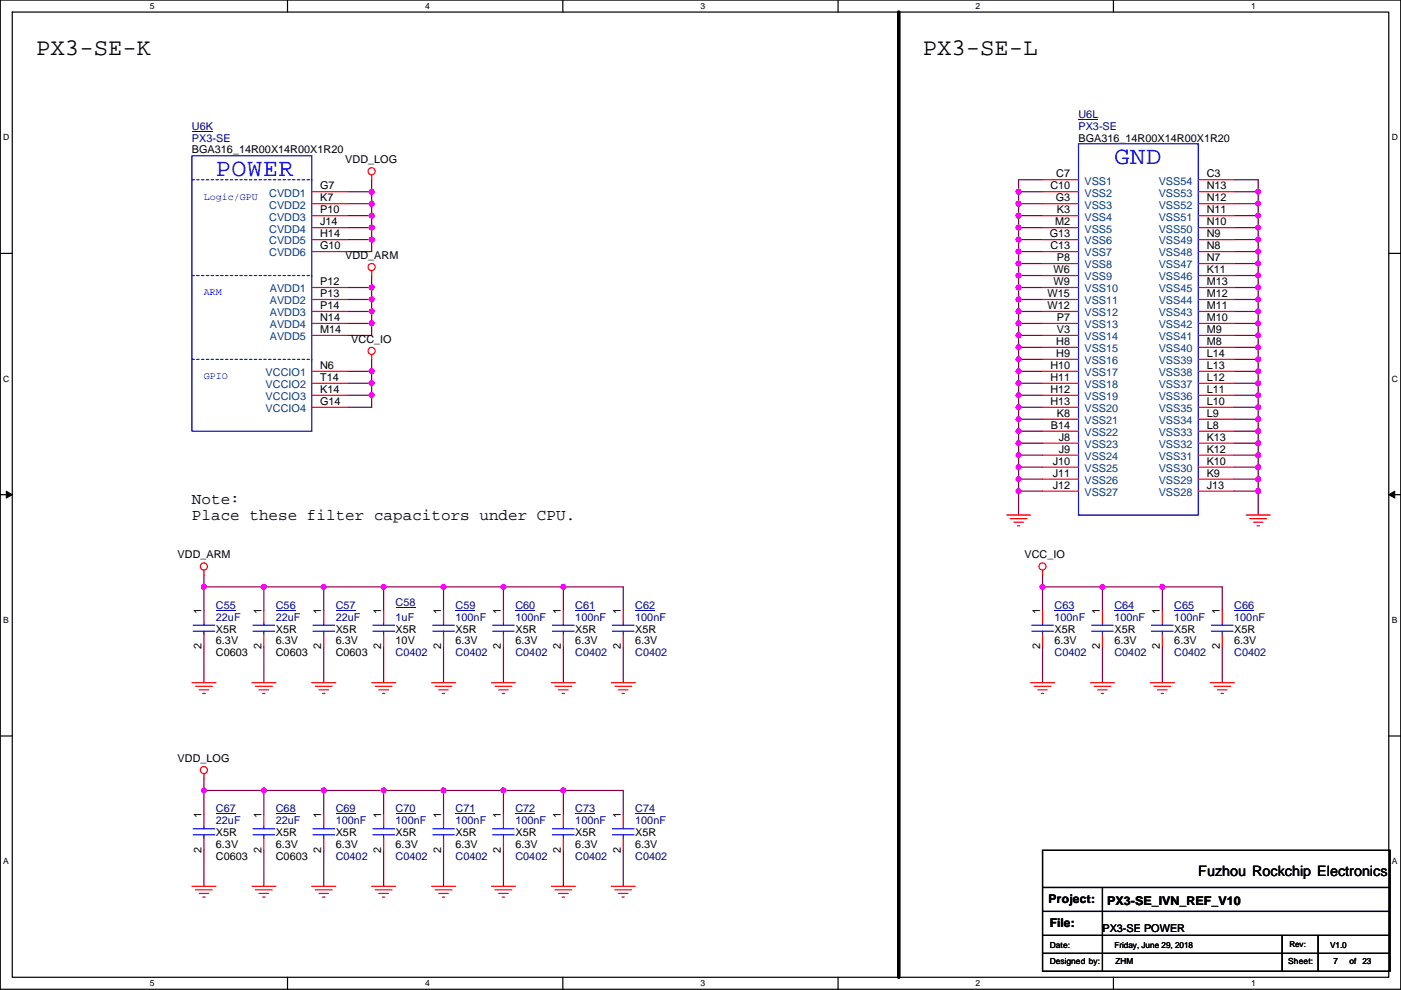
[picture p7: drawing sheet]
<svg xmlns="http://www.w3.org/2000/svg" width="297mm" height="210mm" viewBox="0 0 297 210" stroke-linecap="round" stroke-linejoin="round" font-family="sans-serif">
<path d="M.1 0h296.9v209.8h-296.9zM2.6 2.6h291.8v204.7h-291.8z" fill="none" stroke="#000" stroke-width=".25"/>
<g fill="#fff">
<path d="M31.8 .3h1v2h-1z"/>
<path d="M31.8 207.5h1v2.1h-1z"/>
</g>
<path d="M61 0v2.6M61 207.3v2.5" fill="none" stroke="#000" stroke-width=".25"/>
<g fill="#fff">
<path d="M90.1 .3h1v2h-1z"/>
<path d="M90.1 207.5h1v2.1h-1z"/>
</g>
<path d="M119.3 0v2.6M119.3 207.3v2.5" fill="none" stroke="#000" stroke-width=".25"/>
<g fill="#fff">
<path d="M148.5 .3h1v2h-1z"/>
<path d="M148.5 207.5h1v2.1h-1z"/>
</g>
<path d="M177.7 0v2.6M177.7 207.3v2.5" fill="none" stroke="#000" stroke-width=".25"/>
<g fill="#fff">
<path d="M206.9 .3h1v2h-1z"/>
<path d="M206.9 207.5h1v2.1h-1z"/>
</g>
<path d="M236.1 0v2.6M236.1 207.3v2.5" fill="none" stroke="#000" stroke-width=".25"/>
<g fill="#fff">
<path d="M265.2 .3h1v2h-1z"/>
<path d="M265.2 207.5h1v2.1h-1z"/>
<path d="M.7 28.2h1.3v2h-1.3z"/>
<path d="M295.1 28.2h1.3v2h-1.3z"/>
<path d="M.7 79.3h1.3v2.1h-1.3z"/>
<path d="M295.1 79.3h1.3v2.1h-1.3z"/>
</g>
<path d="M.1 53.7h2.5M294.4 53.7h2.6" fill="none" stroke="#000" stroke-width=".25"/>
<g fill="#fff">
<path d="M.7 130.5h1.2v2h-1.2z"/>
<path d="M295.1 130.5h1.2v2h-1.2z"/>
</g>
<path d="M.1 104.9h2.5M294.4 104.9h2.6" fill="none" stroke="#000" stroke-width=".25"/>
<path d="M1.3 104.2l1.3 .7-1.3 .7zM294.4 104.9l1.3-.7v1.4z" fill="#000" stroke="#000" stroke-width=".21"/>
<g fill="#fff">
<path d="M.7 181.7h1.2v2h-1.2z"/>
<path d="M295.1 181.7h1.2v2h-1.2z"/>
</g>
<path d="M.1 156.1h2.5M294.4 156.1h2.6M221 180.4h73.7v25.6h-73.7zM221 188.2h73.7M221 193.3h73.7M221 198.4h73.7M233.7 188.2v17.8M271.8 198.4v7.6M279.5 198.4v7.6M221 202.2h73.7" fill="none" stroke="#000" stroke-width=".25"/>
<path d="M190.6 2.6v204.7" fill="none" stroke="#000" stroke-width=".76"/>
<g fill="none" stroke="#800040" stroke-width=".25">
<path d="M78.8 38.1v2.6M221 38.1h-5v2.6M261.7 38.1h5.1v2.6M73.7 45.7h5.1M73.7 48.3h5.1M73.7 50.8h5.1M73.7 43.2h5.1M73.7 40.7h5.1M78.8 58.4v2.6M78.8 43.2v2.5M78.8 50.8v2.6h-5.1M78.8 45.7v2.6"/>
<path d="M78.8 48.3v2.5M78.8 40.7v2.5M216 43.2v2.5M216 45.7v2.6M216 48.3v2.5M216 50.8v2.6M216 53.4v2.5M216 55.9v2.5M216 58.4v2.6M216 43.2h5M216 45.7h5M216 48.3h5"/>
<path d="M216 50.8h5M216 53.4h5M216 55.9h5M216 58.4h5M216 40.7v2.5M216 40.7h5M261.7 40.7h5.1M261.7 43.2h5.1M261.7 45.7h5.1M261.7 48.3h5.1M261.7 50.8h5.1M261.7 53.4h5.1"/>
<path d="M261.7 55.9h5.1M261.7 58.4h5.1M266.8 40.7v2.5M266.8 43.2v2.5M266.8 45.7v2.6M266.8 48.3v2.5M266.8 50.8v2.6M266.8 53.4v2.5M266.8 55.9v2.5M266.8 58.4v2.6M73.7 63.5h5.1M73.7 61h5.1"/>
<path d="M73.7 68.6h5.1M73.7 66.1h5.1M73.7 78.8h5.1M78.8 68.6v2.5h-5.1M78.8 61v2.5M78.8 66.1v2.5M78.8 63.5v2.6M78.8 76.2v2.6M78.8 78.8v2.5M216 61v2.5M216 63.5v2.6M216 66.1v2.5"/>
<path d="M216 68.6v2.5M216 61h5M216 63.5h5M216 66.1h5M216 68.6h5M216 71.1h5M216 71.1v2.6M216 73.7v2.5M216 76.2v2.6M216 78.8v2.5M216 73.7h5M216 76.2h5"/>
<path d="M216 78.8h5M261.7 61h5.1M261.7 63.5h5.1M261.7 66.1h5.1M261.7 68.6h5.1M261.7 71.1h5.1M261.7 73.7h5.1M261.7 76.2h5.1M261.7 78.8h5.1M266.8 61v2.5M266.8 63.5v2.6M266.8 66.1v2.5"/>
<path d="M266.8 68.6v2.5M266.8 71.1v2.6M266.8 73.7v2.5M266.8 76.2v2.6M266.8 78.8v2.5M73.7 81.3h5.1M73.7 83.8h5.1M78.8 81.3v2.5M78.8 83.8v2.6h-5.1M216 81.3v2.5M216 91.5v2.5M216 94v2.5"/>
<path d="M216 99.1v2.5M216 81.3h5M216 83.8h5M216 91.5h5M216 94h5M216 96.5h5M216 99.1h5M216 83.8v2.6M216 86.4v2.5M216 88.9v2.6M216 96.5v2.6M216 86.4h5"/>
<path d="M216 88.9h5M261.7 81.3h5.1M261.7 83.8h5.1M261.7 86.4h5.1M261.7 88.9h5.1M261.7 91.5h5.1M261.7 94h5.1M261.7 96.5h5.1M261.7 99.1h5.1M266.8 81.3v2.5M266.8 83.8v2.6M266.8 86.4v2.5"/>
<path d="M266.8 88.9v2.6M266.8 91.5v2.5M266.8 94v2.5M266.8 96.5v2.6M266.8 99.1v2.5M216 101.6v2.6M216 104.2v5M216 101.6h5M216 104.2h5M261.7 101.6h5.1M261.7 104.2h5.1M266.8 101.6v2.6"/>
<path d="M266.8 104.2v5M43.2 137.2v7.6M43.2 121.9v2.6M43.2 124.5v5.1M43.2 124.5h12.7M55.9 137.2v7.6M55.9 124.5h12.7v5.1M55.9 124.5v5.1M68.6 124.5h12.7M68.6 137.2v7.6M81.3 124.5v5.1M81.3 124.5h12.7"/>
<path d="M81.3 137.2v7.6M94 137.2v7.6M94 124.5v5.1M94 124.5h12.7M106.7 124.5h12.7M106.7 137.2v7.6M106.7 124.5v5.1M119.4 124.5v5.1M119.4 137.2v7.6M119.4 124.5h12.7v5.1M132.1 137.2v7.6M221 124.5v5.1"/>
<path d="M221 121.9v2.6M221 124.5h12.7M221 137.2v7.6M233.7 124.5h12.7M233.7 137.2v7.6M233.7 124.5v5.1M246.4 137.2v7.6M246.4 124.5v5.1M246.4 124.5h12.7v5.1M259.1 137.2v7.6M43.2 165.1v2.6M43.2 167.7v5"/>
<path d="M43.2 167.7h12.7M55.9 167.7v5M55.9 167.7h12.7M68.6 167.7v5M68.6 167.7h12.7M81.3 167.7v5M81.3 167.7h25.4M94 167.7v5M106.7 167.7h12.7M106.7 167.7v5M119.4 167.7v5M119.4 167.7h12.7v5"/>
<path d="M43.2 180.4v7.6M55.9 180.4v7.6M68.6 180.4v7.6M81.3 180.4v7.6M94 180.4v7.6M106.7 180.4v7.6M119.4 180.4v7.6M132.1 180.4v7.6"/>
</g>
<g fill="#f0f" stroke="#f0f" stroke-width=".25">
<circle cx="43.2" cy="167.6" r=".5"/>
<circle cx="78.8" cy="63.5" r=".5"/>
<circle cx="78.8" cy="61" r=".5"/>
<circle cx="78.8" cy="68.6" r=".5"/>
<circle cx="78.8" cy="66" r=".5"/>
<circle cx="78.8" cy="45.7" r=".5"/>
<circle cx="78.8" cy="48.3" r=".5"/>
<circle cx="78.8" cy="50.8" r=".5"/>
<circle cx="78.8" cy="43.2" r=".5"/>
<circle cx="78.8" cy="40.6" r=".5"/>
<circle cx="78.8" cy="78.7" r=".5"/>
<circle cx="78.8" cy="81.3" r=".5"/>
<circle cx="78.8" cy="83.8" r=".5"/>
<circle cx="215.9" cy="40.6" r=".5"/>
<circle cx="215.9" cy="45.7" r=".5"/>
<circle cx="215.9" cy="43.2" r=".5"/>
<circle cx="215.9" cy="48.3" r=".5"/>
<circle cx="215.9" cy="50.8" r=".5"/>
<circle cx="215.9" cy="55.9" r=".5"/>
<circle cx="215.9" cy="53.3" r=".5"/>
<circle cx="215.9" cy="58.4" r=".5"/>
<circle cx="215.9" cy="61" r=".5"/>
<circle cx="215.9" cy="66" r=".5"/>
<circle cx="215.9" cy="63.5" r=".5"/>
<circle cx="215.9" cy="68.6" r=".5"/>
<circle cx="215.9" cy="71.1" r=".5"/>
<circle cx="215.9" cy="73.7" r=".5"/>
<circle cx="215.9" cy="76.2" r=".5"/>
<circle cx="215.9" cy="81.3" r=".5"/>
<circle cx="215.9" cy="78.7" r=".5"/>
<circle cx="215.9" cy="83.8" r=".5"/>
<circle cx="215.9" cy="86.4" r=".5"/>
<circle cx="215.9" cy="91.4" r=".5"/>
<circle cx="215.9" cy="88.9" r=".5"/>
<circle cx="215.9" cy="94" r=".5"/>
<circle cx="215.9" cy="96.5" r=".5"/>
<circle cx="215.9" cy="99.1" r=".5"/>
<circle cx="215.9" cy="101.6" r=".5"/>
<circle cx="215.9" cy="104.1" r=".5"/>
<circle cx="266.7" cy="40.6" r=".5"/>
<circle cx="266.7" cy="43.2" r=".5"/>
<circle cx="266.7" cy="45.7" r=".5"/>
<circle cx="266.7" cy="48.3" r=".5"/>
<circle cx="266.7" cy="50.8" r=".5"/>
<circle cx="266.7" cy="55.9" r=".5"/>
<circle cx="266.7" cy="53.3" r=".5"/>
<circle cx="266.7" cy="58.4" r=".5"/>
<circle cx="266.7" cy="61" r=".5"/>
<circle cx="266.7" cy="63.5" r=".5"/>
<circle cx="266.7" cy="66" r=".5"/>
<circle cx="266.7" cy="68.6" r=".5"/>
<circle cx="266.7" cy="71.1" r=".5"/>
<circle cx="266.7" cy="73.7" r=".5"/>
<circle cx="266.7" cy="76.2" r=".5"/>
<circle cx="266.7" cy="78.7" r=".5"/>
<circle cx="266.7" cy="81.3" r=".5"/>
<circle cx="266.7" cy="83.8" r=".5"/>
<circle cx="266.7" cy="86.4" r=".5"/>
<circle cx="266.7" cy="88.9" r=".5"/>
<circle cx="266.7" cy="91.4" r=".5"/>
<circle cx="266.7" cy="94" r=".5"/>
<circle cx="266.7" cy="96.5" r=".5"/>
<circle cx="266.7" cy="99.1" r=".5"/>
<circle cx="266.7" cy="101.6" r=".5"/>
<circle cx="266.7" cy="104.1" r=".5"/>
<circle cx="246.4" cy="124.5" r=".5"/>
<circle cx="233.7" cy="124.5" r=".5"/>
<circle cx="221" cy="124.5" r=".5"/>
<circle cx="81.3" cy="124.5" r=".5"/>
<circle cx="68.6" cy="124.5" r=".5"/>
<circle cx="94" cy="124.5" r=".5"/>
<circle cx="119.4" cy="124.5" r=".5"/>
<circle cx="106.7" cy="124.5" r=".5"/>
<circle cx="55.9" cy="124.5" r=".5"/>
<circle cx="43.2" cy="124.5" r=".5"/>
<circle cx="94" cy="167.6" r=".5"/>
<circle cx="81.3" cy="167.6" r=".5"/>
<circle cx="68.6" cy="167.6" r=".5"/>
<circle cx="119.4" cy="167.6" r=".5"/>
<circle cx="106.7" cy="167.6" r=".5"/>
<circle cx="55.9" cy="167.6" r=".5"/>
</g>
<g fill="none" stroke="#f00" stroke-width=".25">
<path d="M78.8 37.1v1M221 38.1h7.7M254.1 38.1h7.6M66.1 40.7h7.6M66.1 43.2h7.6M66.1 45.7h7.6M66.1 48.3h7.6M66.1 50.8h7.6M66.1 53.4h7.6M78.8 57.4v1M221 40.7h7.7M221 43.2h7.7"/>
<path d="M221 45.7h7.7M221 48.3h7.7M221 50.8h7.7M221 53.4h7.7M221 55.9h7.7M221 58.4h7.7M254.1 58.4h7.6M254.1 55.9h7.6M254.1 53.4h7.6M254.1 50.8h7.6M254.1 48.3h7.6M254.1 45.7h7.6"/>
<path d="M254.1 43.2h7.6M254.1 40.7h7.6M66.1 61h7.6M66.1 63.5h7.6M66.1 66.1h7.6M66.1 68.6h7.6M66.1 71.1h7.6M66.1 78.8h7.6M78.8 75.2v1M221 61h7.7M221 63.5h7.7M221 66.1h7.7"/>
<path d="M221 68.6h7.7M221 71.1h7.7M221 73.7h7.7M221 76.2h7.7M221 78.8h7.7M254.1 78.8h7.6M254.1 76.2h7.6M254.1 73.7h7.6M254.1 71.1h7.6M254.1 68.6h7.6M254.1 66.1h7.6M254.1 63.5h7.6"/>
<path d="M254.1 61h7.6M66.1 81.3h7.6M66.1 83.8h7.6M66.1 86.4h7.6M221 88.9h7.7M221 91.5h7.7M221 81.3h7.7M221 83.8h7.7M221 86.4h7.7M221 94h7.7M221 96.5h7.7M221 99.1h7.7"/>
<path d="M254.1 99.1h7.6M254.1 96.5h7.6M254.1 94h7.6M254.1 91.5h7.6M254.1 88.9h7.6M254.1 86.4h7.6M254.1 83.8h7.6M254.1 81.3h7.6M213.4 109.2h5.1M214.2 110h3.5M214.9 110.8h2.1M215.7 111.5h.5"/>
<path d="M221 101.6h7.7M221 104.2h7.7M254.1 104.2h7.6M254.1 101.6h7.6M264.2 109.2h5.1M265 110h3.5M265.7 110.8h2.1M266.5 111.5h.5M43.2 129.6v2.5M43.2 134.6v2.6M43.2 120.9v1M55.9 129.6v2.5"/>
<path d="M55.9 134.6v2.6M68.6 129.6v2.5M68.6 134.6v2.6M81.3 129.6v2.5M81.3 134.6v2.6M94 129.6v2.5M94 134.6v2.6M106.7 129.6v2.5M106.7 134.6v2.6M119.4 129.6v2.5M119.4 134.6v2.6M132.1 129.6v2.5"/>
<path d="M132.1 134.6v2.6M221 129.6v2.5M221 134.6v2.6M221 120.9v1M233.7 129.6v2.5M233.7 134.6v2.6M246.4 129.6v2.5M246.4 134.6v2.6M259.1 129.6v2.5M259.1 134.6v2.6M40.7 144.8h5.1M41.5 145.6h3.5"/>
<path d="M42.2 146.3h2.1M43 147.1h.5M53.4 144.8h5.1M54.2 145.6h3.5M54.9 146.3h2.1M55.7 147.1h.5M66.1 144.8h5.1M66.9 145.6h3.5M67.6 146.3h2.1M68.4 147.1h.5M78.8 144.8h5.1M79.6 145.6h3.5"/>
<path d="M80.3 146.3h2.1M81.1 147.1h.5M91.5 144.8h5.1M92.3 145.6h3.5M93 146.3h2.1M93.8 147.1h.5M104.2 144.8h5.1M105 145.6h3.5M105.7 146.3h2.1M106.5 147.1h.5M116.9 144.8h5.1M117.7 145.6h3.5"/>
<path d="M118.4 146.3h2.1M119.2 147.1h.5M129.6 144.8h5.1M130.4 145.6h3.5M131.1 146.3h2.1M131.9 147.1h.5M218.5 144.8h5.1M219.3 145.6h3.5M220 146.3h2.1M220.8 147.1h.5M231.2 144.8h5.1M232 145.6h3.5"/>
<path d="M232.7 146.3h2.1M233.5 147.1h.5M243.9 144.8h5.1M244.7 145.6h3.5M245.4 146.3h2.1M246.2 147.1h.5M256.6 144.8h5.1M257.4 145.6h3.5M258.1 146.3h2.1M258.9 147.1h.5M43.2 172.7v2.6M43.2 177.8v2.6"/>
<path d="M43.2 164.1v1M55.9 172.7v2.6M55.9 177.8v2.6M68.6 172.7v2.6M68.6 177.8v2.6M81.3 172.7v2.6M81.3 177.8v2.6M94 172.7v2.6M94 177.8v2.6M106.7 172.7v2.6M106.7 177.8v2.6M119.4 172.7v2.6"/>
<path d="M119.4 177.8v2.6M132.1 172.7v2.6M132.1 177.8v2.6M40.7 188h5.1M41.5 188.7h3.5M42.2 189.5h2.1M43 190.3h.5M53.4 188h5.1M54.2 188.7h3.5M54.9 189.5h2.1M55.7 190.3h.5M66.1 188h5.1"/>
<path d="M66.9 188.7h3.5M67.6 189.5h2.1M68.4 190.3h.5M78.8 188h5.1M79.6 188.7h3.5M80.3 189.5h2.1M81.1 190.3h.5M91.5 188h5.1M92.3 188.7h3.5M93 189.5h2.1M93.8 190.3h.5M104.2 188h5.1"/>
<path d="M105 188.7h3.5M105.7 189.5h2.1M106.5 190.3h.5M116.9 188h5.1M117.7 188.7h3.5M118.4 189.5h2.1M119.2 190.3h.5M129.6 188h5.1M130.4 188.7h3.5M131.1 189.5h2.1M131.9 190.3h.5"/>
<circle cx="78.8" cy="36.3" r=".76"/>
<circle cx="78.8" cy="56.6" r=".76"/>
<circle cx="78.8" cy="74.4" r=".76"/>
<circle cx="43.2" cy="120.1" r=".76"/>
<circle cx="221" cy="120.1" r=".76"/>
<circle cx="43.2" cy="163.3" r=".76"/>
</g>
<g fill="none" stroke="#00f" stroke-width=".25">
<path d="M40.7 33h25.4v58.5h-25.4zM228.7 30.5h25.4v78.7h-25.4zM41 133.9h4.5M41 132.6h4.5M43.2 133.9v.7M43.2 132.1v.5M53.7 133.9h4.5M53.7 132.6h4.5M55.9 132.1v.5M55.9 133.9v.7M66.4 133.9h4.5M66.4 132.6h4.5"/>
<path d="M68.6 132.1v.5M68.6 133.9v.7M79.1 133.9h4.5M79.1 132.6h4.5M81.3 132.1v.5M81.3 133.9v.7M91.8 133.9h4.5M91.8 132.6h4.5M94 132.1v.5M94 133.9v.7M104.5 133.9h4.5M104.5 132.6h4.5"/>
<path d="M106.7 132.1v.5M106.7 133.9v.7M117.2 133.9h4.5M117.2 132.6h4.5M119.4 132.1v.5M119.4 133.9v.7M129.9 133.9h4.5M129.9 132.6h4.5M132.1 132.1v.5M132.1 133.9v.7M218.8 133.9h4.5M218.8 132.6h4.5"/>
<path d="M221 132.1v.5M221 133.9v.7M231.5 133.9h4.5M231.5 132.6h4.5M233.7 132.1v.5M233.7 133.9v.7M244.2 133.9h4.5M244.2 132.6h4.5M246.4 132.1v.5M246.4 133.9v.7M256.9 133.9h4.5M256.9 132.6h4.5"/>
<path d="M259.1 132.1v.5M259.1 133.9v.7M41 177.1h4.5M41 175.8h4.5M43.2 177.1v.7M43.2 175.3v.5M53.7 177.1h4.5M53.7 175.8h4.5M55.9 175.3v.5M55.9 177.1v.7M66.4 177.1h4.5M66.4 175.8h4.5"/>
<path d="M68.6 175.3v.5M68.6 177.1v.7M79.1 177.1h4.5M79.1 175.8h4.5M81.3 175.3v.5M81.3 177.1v.7M91.8 177.1h4.5M91.8 175.8h4.5M94 175.3v.5M94 177.1v.7M104.5 177.1h4.5M104.5 175.8h4.5"/>
<path d="M106.7 175.3v.5M106.7 177.1v.7M117.2 177.1h4.5M117.2 175.8h4.5M119.4 175.3v.5M119.4 177.1v.7M129.9 177.1h4.5M129.9 175.8h4.5M132.1 175.3v.5M132.1 177.1v.7"/>
</g>
<g fill="none" stroke="#000080" stroke-width=".21">
<path d="M40.7 27.8h4.4M228.7 25.3h4.2M45.8 129.4h4.2M58.5 129.4h4.2M71.2 129.4h4.2M83.9 128.9h4.2M96.6 129.4h4.2M109.3 129.4h4.2M122 129.4h4.2M134.7 129.4h4.2M223.6 129.4h4.2M236.3 129.4h4.2"/>
<path d="M249 129.4h4.2M261.7 129.4h4.2M45.8 172.6h4.2M58.5 172.6h4.2M71.2 172.6h4.2M83.9 172.6h4.2M96.6 172.6h4.2M109.3 172.6h4.2M122 172.6h4.2M134.7 172.6h4.2"/>
</g>
<path d="M40.7 38.1h25.4M66.1 38.1h.1M40.7 58.4h25.4M66.1 58.4h.1M40.7 76.2h25.4M66.1 76.2h.1" fill="none" stroke="#00f" stroke-width=".25" stroke-dasharray=".5 .5"/>
<g font-size="5.3" fill="#00f">
<text x="236.3" y="34.8">GND</text>
<text x="45.8" y="37.3">POWER</text>
</g>
<g font-size="5.1">
<text x="7.7" y="11.7">PX3-SE-K</text>
<text x="195.6" y="11.7">PX3-SE-L</text>
</g>
<g font-size="3.4">
<text x="40.7" y="106.9">Note:</text>
<text x="40.7" y="110.3">Place these filter capacitors under CPU.</text>
</g>
<text font-size="3" x="254.1" y="185.9">Fuzhou Rockchip Electronics</text>
<g font-size="2.5">
<text x="222.3" y="191.6">Project:</text>
<text x="234.8" y="191.9">PX3-SE_IVN_REF_V10</text>
<text x="222.6" y="196.7">File:</text>
</g>
<g font-size="2.3" fill="#000080">
<text x="40.7" y="27.5">U6K</text>
<text x="228.7" y="24.9">U6L</text>
<text x="228.7" y="27.5">PX3-SE</text>
<text x="40.7" y="30">PX3-SE</text>
<text x="45.8" y="129.1">C55</text>
<text x="45.8" y="131.6">22uF</text>
<text x="58.5" y="129.1">C56</text>
<text x="58.5" y="131.6">22uF</text>
<text x="71.2" y="129.1">C57</text>
<text x="71.2" y="131.6">22uF</text>
<text x="83.9" y="128.6">C58</text>
<text x="83.9" y="131.6">1uF</text>
<text x="96.6" y="129.1">C59</text>
<text x="96.6" y="131.6">100nF</text>
<text x="109.3" y="129.1">C60</text>
<text x="109.3" y="131.6">100nF</text>
<text x="122" y="129.1">C61</text>
<text x="122" y="131.6">100nF</text>
<text x="134.7" y="129.1">C62</text>
<text x="134.7" y="131.6">100nF</text>
<text x="223.6" y="129.1">C63</text>
<text x="223.6" y="131.6">100nF</text>
<text x="236.3" y="129.1">C64</text>
<text x="236.3" y="131.6">100nF</text>
<text x="249" y="129.1">C65</text>
<text x="249" y="131.6">100nF</text>
<text x="261.7" y="129.1">C66</text>
<text x="261.7" y="131.6">100nF</text>
<text x="83.9" y="139.2">C0402</text>
<text x="96.6" y="139.2">C0402</text>
<text x="109.3" y="139.2">C0402</text>
<text x="122" y="139.2">C0402</text>
<text x="134.7" y="139.2">C0402</text>
<text x="223.6" y="139.2">C0402</text>
<text x="236.3" y="139.2">C0402</text>
<text x="249" y="139.2">C0402</text>
<text x="261.7" y="139.2">C0402</text>
<text x="45.8" y="172.3">C67</text>
<text x="58.5" y="172.3">C68</text>
<text x="71.2" y="172.3">C69</text>
<text x="83.9" y="172.3">C70</text>
<text x="96.6" y="172.3">C71</text>
<text x="109.3" y="172.3">C72</text>
<text x="122" y="172.3">C73</text>
<text x="134.7" y="172.3">C74</text>
<text x="45.8" y="174.8">22uF</text>
<text x="58.5" y="174.8">22uF</text>
<text x="71.2" y="174.8">100nF</text>
<text x="83.9" y="174.8">100nF</text>
<text x="96.6" y="174.8">100nF</text>
<text x="109.3" y="174.8">100nF</text>
<text x="122" y="174.8">100nF</text>
<text x="134.7" y="174.8">100nF</text>
<text x="71.2" y="182.4">C0402</text>
<text x="83.9" y="182.4">C0402</text>
<text x="96.6" y="182.4">C0402</text>
<text x="109.3" y="182.4">C0402</text>
<text x="122" y="182.4">C0402</text>
<text x="134.7" y="182.4">C0402</text>
</g>
<g font-size="2.3">
<text x="40.7" y="32.6">BGA316_14R00X14R00X1R20</text>
<text x="73.2" y="34.6">VDD_LOG</text>
<text x="228.7" y="30">BGA316_14R00X14R00X1R20</text>
<text x="67.9" y="40.1">G7</text>
<text x="222.7" y="40.1">C10</text>
<text x="224" y="37.6">C7</text>
<text x="255.8" y="37.6">C3</text>
<text x="255.8" y="40.1">N13</text>
<text x="67.9" y="42.7">K7</text>
<text x="67.9" y="45.2">P10</text>
<text x="67.9" y="47.8">J14</text>
<text x="223.7" y="47.8">M2</text>
<text x="223.8" y="42.7">G3</text>
<text x="224.1" y="45.2">K3</text>
<text x="255.8" y="47.8">N10</text>
<text x="255.8" y="45.2">N11</text>
<text x="255.8" y="42.7">N12</text>
<text x="67.9" y="50.3">H14</text>
<text x="67.9" y="52.8">G10</text>
<text x="222.6" y="50.3">G13</text>
<text x="222.7" y="52.8">C13</text>
<text x="255.8" y="52.8">N8</text>
<text x="255.8" y="50.3">N9</text>
<text x="73.2" y="54.9">VDD_ARM</text>
<text x="223.4" y="57.9">W6</text>
<text x="224.1" y="55.4">P8</text>
<text x="255.8" y="57.9">K11</text>
<text x="255.8" y="55.4">N7</text>
<text x="67.9" y="60.5">P12</text>
<text x="67.9" y="63">P13</text>
<text x="67.9" y="65.5">P14</text>
<text x="222.1" y="63">W15</text>
<text x="222.1" y="65.5">W12</text>
<text x="223.4" y="60.5">W9</text>
<text x="255.8" y="65.5">M11</text>
<text x="255.8" y="63">M12</text>
<text x="255.8" y="60.5">M13</text>
<text x="67.9" y="68.1">N14</text>
<text x="67.9" y="70.6">M14</text>
<text x="224.1" y="68.1">P7</text>
<text x="224.1" y="70.6">V3</text>
<text x="255.8" y="70.6">M9</text>
<text x="255.8" y="68.1">M10</text>
<text x="74.5" y="72.7">VCC_IO</text>
<text x="224" y="73.2">H8</text>
<text x="224" y="75.7">H9</text>
<text x="255.8" y="75.7">L14</text>
<text x="255.8" y="73.2">M8</text>
<text x="67.9" y="78.2">N6</text>
<text x="67.9" y="80.8">T14</text>
<text x="67.9" y="83.3">K14</text>
<text x="222.7" y="78.2">H10</text>
<text x="222.7" y="80.8">H11</text>
<text x="222.7" y="83.3">H12</text>
<text x="255.8" y="83.3">L11</text>
<text x="255.8" y="80.8">L12</text>
<text x="255.8" y="78.2">L13</text>
<text x="67.9" y="85.9">G14</text>
<text x="222.7" y="85.9">H13</text>
<text x="224.1" y="88.4">K8</text>
<text x="255.8" y="88.4">L9</text>
<text x="255.8" y="85.9">L10</text>
<text x="222.8" y="90.9">B14</text>
<text x="224.5" y="93.5">J8</text>
<text x="255.8" y="93.5">K13</text>
<text x="255.8" y="90.9">L8</text>
<text x="223.2" y="98.6">J10</text>
<text x="223.2" y="101.1">J11</text>
<text x="224.5" y="96">J9</text>
<text x="255.8" y="101.1">K9</text>
<text x="255.8" y="98.6">K10</text>
<text x="255.8" y="96">K12</text>
<text x="223.2" y="103.6">J12</text>
<text x="255.8" y="103.6">J13</text>
<text x="37.7" y="118.4">VDD_ARM</text>
<text x="217.2" y="118.4">VCC_IO</text>
<text x="42.7" y="130.3" transform="rotate(-90 42.7 130.3)">1</text>
<text x="55.4" y="130.3" transform="rotate(-90 55.4 130.3)">1</text>
<text x="68.1" y="130.3" transform="rotate(-90 68.1 130.3)">1</text>
<text x="80.8" y="130.3" transform="rotate(-90 80.8 130.3)">1</text>
<text x="93.5" y="130.3" transform="rotate(-90 93.5 130.3)">1</text>
<text x="106.2" y="130.3" transform="rotate(-90 106.2 130.3)">1</text>
<text x="118.9" y="130.3" transform="rotate(-90 118.9 130.3)">1</text>
<text x="131.6" y="130.3" transform="rotate(-90 131.6 130.3)">1</text>
<text x="220.5" y="130.3" transform="rotate(-90 220.5 130.3)">1</text>
<text x="233.2" y="130.3" transform="rotate(-90 233.2 130.3)">1</text>
<text x="245.9" y="130.3" transform="rotate(-90 245.9 130.3)">1</text>
<text x="258.6" y="130.3" transform="rotate(-90 258.6 130.3)">1</text>
<text x="42.7" y="137.7" transform="rotate(-90 42.7 137.7)">2</text>
<text x="45.8" y="134.2">X5R</text>
<text x="45.8" y="136.7">6.3V</text>
<text x="55.4" y="137.7" transform="rotate(-90 55.4 137.7)">2</text>
<text x="58.5" y="134.2">X5R</text>
<text x="58.5" y="136.7">6.3V</text>
<text x="68.1" y="137.7" transform="rotate(-90 68.1 137.7)">2</text>
<text x="71.2" y="134.2">X5R</text>
<text x="71.2" y="136.7">6.3V</text>
<text x="80.8" y="137.7" transform="rotate(-90 80.8 137.7)">2</text>
<text x="83.9" y="134.2">X5R</text>
<text x="83.9" y="136.7">10V</text>
<text x="93.5" y="137.7" transform="rotate(-90 93.5 137.7)">2</text>
<text x="96.6" y="134.2">X5R</text>
<text x="96.6" y="136.7">6.3V</text>
<text x="106.2" y="137.7" transform="rotate(-90 106.2 137.7)">2</text>
<text x="109.3" y="134.2">X5R</text>
<text x="109.3" y="136.7">6.3V</text>
<text x="118.9" y="137.7" transform="rotate(-90 118.9 137.7)">2</text>
<text x="122" y="134.2">X5R</text>
<text x="122" y="136.7">6.3V</text>
<text x="131.6" y="137.7" transform="rotate(-90 131.6 137.7)">2</text>
<text x="134.7" y="134.2">X5R</text>
<text x="134.7" y="136.7">6.3V</text>
<text x="220.5" y="137.7" transform="rotate(-90 220.5 137.7)">2</text>
<text x="223.6" y="134.2">X5R</text>
<text x="223.6" y="136.7">6.3V</text>
<text x="233.2" y="137.7" transform="rotate(-90 233.2 137.7)">2</text>
<text x="236.3" y="134.2">X5R</text>
<text x="236.3" y="136.7">6.3V</text>
<text x="245.9" y="137.7" transform="rotate(-90 245.9 137.7)">2</text>
<text x="249" y="134.2">X5R</text>
<text x="249" y="136.7">6.3V</text>
<text x="258.6" y="137.7" transform="rotate(-90 258.6 137.7)">2</text>
<text x="261.7" y="134.2">X5R</text>
<text x="261.7" y="136.7">6.3V</text>
<text x="45.8" y="139.2">C0603</text>
<text x="58.5" y="139.2">C0603</text>
<text x="71.2" y="139.2">C0603</text>
<text x="37.7" y="161.6">VDD_LOG</text>
<text x="42.7" y="173.5" transform="rotate(-90 42.7 173.5)">1</text>
<text x="55.4" y="173.5" transform="rotate(-90 55.4 173.5)">1</text>
<text x="68.1" y="173.5" transform="rotate(-90 68.1 173.5)">1</text>
<text x="80.8" y="173.5" transform="rotate(-90 80.8 173.5)">1</text>
<text x="93.5" y="173.5" transform="rotate(-90 93.5 173.5)">1</text>
<text x="106.2" y="173.5" transform="rotate(-90 106.2 173.5)">1</text>
<text x="118.9" y="173.5" transform="rotate(-90 118.9 173.5)">1</text>
<text x="131.6" y="173.5" transform="rotate(-90 131.6 173.5)">1</text>
<text x="45.8" y="177.3">X5R</text>
<text x="45.8" y="179.9">6.3V</text>
<text x="58.5" y="177.3">X5R</text>
<text x="58.5" y="179.9">6.3V</text>
<text x="71.2" y="177.3">X5R</text>
<text x="71.2" y="179.9">6.3V</text>
<text x="83.9" y="177.3">X5R</text>
<text x="83.9" y="179.9">6.3V</text>
<text x="96.6" y="177.3">X5R</text>
<text x="96.6" y="179.9">6.3V</text>
<text x="109.3" y="177.3">X5R</text>
<text x="109.3" y="179.9">6.3V</text>
<text x="122" y="177.3">X5R</text>
<text x="122" y="179.9">6.3V</text>
<text x="134.7" y="177.3">X5R</text>
<text x="134.7" y="179.9">6.3V</text>
<text x="42.7" y="180.9" transform="rotate(-90 42.7 180.9)">2</text>
<text x="45.8" y="182.4">C0603</text>
<text x="55.4" y="180.9" transform="rotate(-90 55.4 180.9)">2</text>
<text x="58.5" y="182.4">C0603</text>
<text x="68.1" y="180.9" transform="rotate(-90 68.1 180.9)">2</text>
<text x="80.8" y="180.9" transform="rotate(-90 80.8 180.9)">2</text>
<text x="93.5" y="180.9" transform="rotate(-90 93.5 180.9)">2</text>
<text x="106.2" y="180.9" transform="rotate(-90 106.2 180.9)">2</text>
<text x="118.9" y="180.9" transform="rotate(-90 118.9 180.9)">2</text>
<text x="131.6" y="180.9" transform="rotate(-90 131.6 180.9)">2</text>
<text x="233.7" y="197.7">PX3-SE POWER</text>
</g>
<g font-size="2.3" fill="#004080">
<text x="57.1" y="41.7">CVDD1</text>
<text x="229.9" y="39.2">VSS1</text>
<text x="229.9" y="41.7">VSS2</text>
<text x="245.7" y="39.2">VSS54</text>
<text x="245.7" y="41.7">VSS53</text>
<text x="57.1" y="44.2">CVDD2</text>
<text x="57.1" y="46.8">CVDD3</text>
<text x="229.9" y="44.2">VSS3</text>
<text x="229.9" y="46.8">VSS4</text>
<text x="245.7" y="46.8">VSS51</text>
<text x="245.7" y="44.2">VSS52</text>
<text x="57.1" y="49.3">CVDD4</text>
<text x="57.1" y="51.9">CVDD5</text>
<text x="229.9" y="49.3">VSS5</text>
<text x="229.9" y="51.9">VSS6</text>
<text x="245.7" y="51.9">VSS49</text>
<text x="245.7" y="49.3">VSS50</text>
<text x="57.1" y="54.4">CVDD6</text>
<text x="229.9" y="54.4">VSS7</text>
<text x="229.9" y="56.9">VSS8</text>
<text x="229.9" y="59.5">VSS9</text>
<text x="245.7" y="59.5">VSS46</text>
<text x="245.7" y="56.9">VSS47</text>
<text x="245.7" y="54.4">VSS48</text>
<text x="57.2" y="62">AVDD1</text>
<text x="57.2" y="64.6">AVDD2</text>
<text x="229.9" y="62">VSS10</text>
<text x="229.9" y="64.6">VSS11</text>
<text x="245.7" y="64.6">VSS44</text>
<text x="245.7" y="62">VSS45</text>
<text x="57.2" y="67.1">AVDD3</text>
<text x="57.2" y="69.6">AVDD4</text>
<text x="229.9" y="67.1">VSS12</text>
<text x="229.9" y="69.6">VSS13</text>
<text x="245.7" y="69.6">VSS42</text>
<text x="245.7" y="67.1">VSS43</text>
<text x="57.2" y="72.2">AVDD5</text>
<text x="229.9" y="72.2">VSS14</text>
<text x="229.9" y="74.7">VSS15</text>
<text x="229.9" y="77.3">VSS16</text>
<text x="245.7" y="77.3">VSS39</text>
<text x="245.7" y="74.7">VSS40</text>
<text x="245.7" y="72.2">VSS41</text>
<text x="56.3" y="79.8">VCCIO1</text>
<text x="56.3" y="82.3">VCCIO2</text>
<text x="229.9" y="79.8">VSS17</text>
<text x="229.9" y="82.3">VSS18</text>
<text x="245.7" y="82.3">VSS37</text>
<text x="245.7" y="79.8">VSS38</text>
<text x="56.3" y="84.9">VCCIO3</text>
<text x="56.3" y="87.4">VCCIO4</text>
<text x="229.9" y="90">VSS21</text>
<text x="229.9" y="84.9">VSS19</text>
<text x="229.9" y="87.4">VSS20</text>
<text x="245.7" y="90">VSS34</text>
<text x="245.7" y="87.4">VSS35</text>
<text x="245.7" y="84.9">VSS36</text>
<text x="229.9" y="92.5">VSS22</text>
<text x="229.9" y="95">VSS23</text>
<text x="245.7" y="95">VSS32</text>
<text x="245.7" y="92.5">VSS33</text>
<text x="229.9" y="97.6">VSS24</text>
<text x="229.9" y="100.1">VSS25</text>
<text x="245.7" y="100.1">VSS30</text>
<text x="245.7" y="97.6">VSS31</text>
<text x="229.9" y="102.7">VSS26</text>
<text x="229.9" y="105.2">VSS27</text>
<text x="245.7" y="105.2">VSS28</text>
<text x="245.7" y="102.7">VSS29</text>
</g>
<g font-size="2.1" fill="#00f">
<text x="43.2" y="42.4">Logic/GPU</text>
<text x="43.2" y="62.7">ARM</text>
<text x="43.2" y="80.5">GPIO</text>
</g>
<g font-size="1.8">
<text x="31.8" y="1.9">5</text>
<text x="90.1" y="1.9">4</text>
<text x="148.5" y="1.9">3</text>
<text x="206.9" y="1.9">2</text>
<text x="265.2" y="1.9">1</text>
<text x=".7" y="29.8">D</text>
<text x="295.1" y="29.8">D</text>
<text x=".7" y="81">C</text>
<text x="295.1" y="81">C</text>
<text x=".7" y="132.1">B</text>
<text x="295.1" y="132.1">B</text>
<text x=".7" y="183.3">A</text>
<text x="295.1" y="183.3">A</text>
<text x="222.6" y="201">Date:</text>
<text x="236.3" y="201">Friday, June 29, 2018</text>
<text x="282" y="201">V1.0</text>
<text x="31.8" y="209.2">5</text>
<text x="90.1" y="209.2">4</text>
<text x="148.5" y="209.2">3</text>
<text x="206.9" y="209.2">2</text>
<text x="222.6" y="204.6">Designed by:</text>
<text x="236.5" y="204.6">ZHM</text>
<text x="265.2" y="209.2">1</text>
<text x="273.1" y="204.6">Sheet:</text>
<text x="282.8" y="204.6">7</text>
<text x="286.1" y="204.6">of</text>
<text x="288.9" y="204.6">23</text>
</g>
<text font-size="1.7" x="273.4" y="201">Rev:</text>
</svg>
